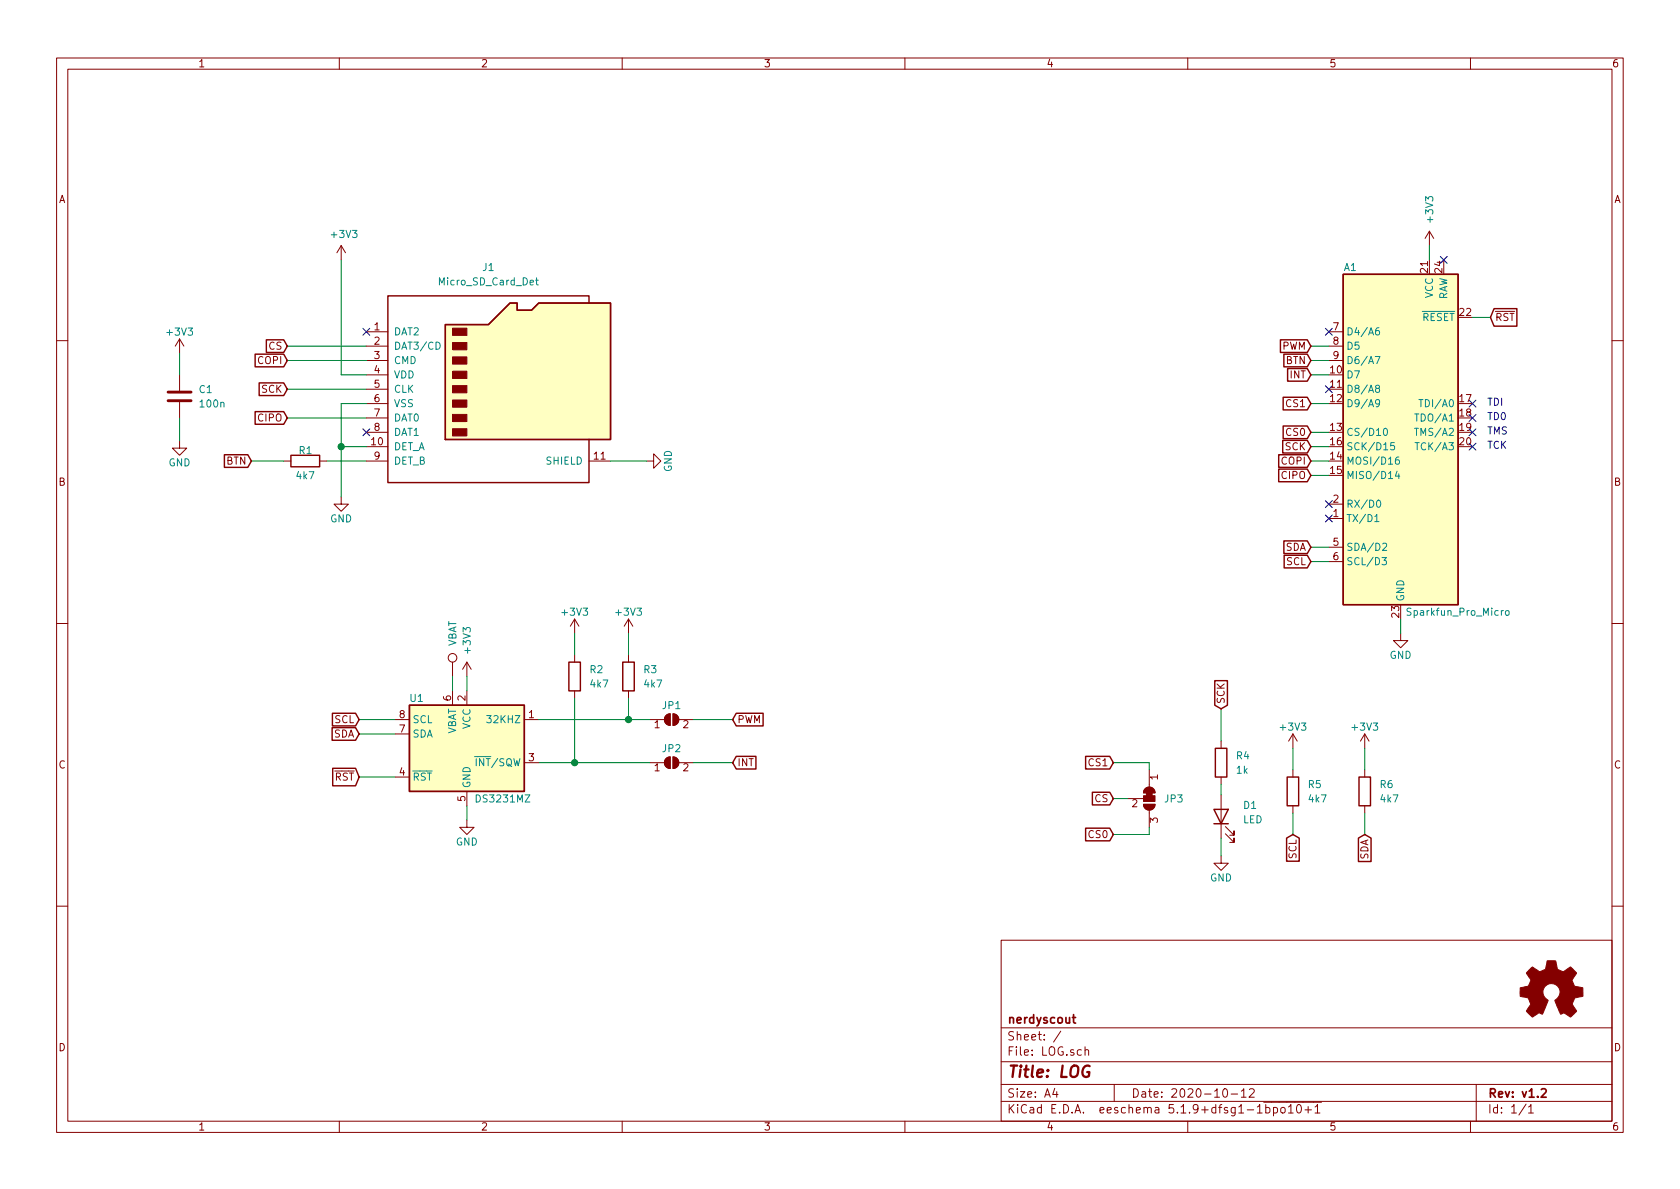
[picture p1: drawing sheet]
<svg xmlns="http://www.w3.org/2000/svg" width="297mm" height="210mm" viewBox="0 0 297 210" stroke-linecap="round" stroke-linejoin="round" font-family="sans-serif">
<g fill="none" stroke="#840000" stroke-width=".18">
<path d="M10 10.3h277v189.9h-277zM12 12.2h273v186.1h-273zM60 10.3v1.9M110 10.3v1.9M160 10.3v1.9M210 10.3v1.9M260 10.3v1.9M31.7 59.9l-.7 1.3M31.7 59.9v2.6M31.7 59.9l.8 1.3M60.3 43.4l-.7 1.3M60.3 43.4v2.6"/>
<path d="M60.3 43.4l.8 1.3M64.8 58.7h3.8M234.9 58.7h2.6M252.7 40.9l-.7 1.3M252.7 40.9v2.5M252.7 40.9l.8 1.3M10 60.2h2M31.7 78v1.2h1.3l-1.3 1.3-1.2-1.3h1.2M31.7 66.3v2.8M31.7 71.1v2.8M64.8 79h3.8M64.8 61.2h3.8"/>
<path d="M64.8 63.7h3.8M64.8 66.3h3.8M64.8 68.8h3.8M64.8 71.4h3.8M64.8 73.9h3.8M64.8 76.4h3.8M234.9 61.2h2.6M234.9 63.7h2.6M285 60.2h2M50.2 81.5h1.2M56.5 81.5h1.3M60.3 87.9v1.2h1.3l-1.3 1.3-1.2-1.3h1.2"/>
<path d="M64.8 81.5h3.8M104.1 81.5h3.8M114.3 81.5h1.3v-1.2l1.2 1.2-1.2 1.3v-1.3M234.9 91.7h2.6M234.9 89.1h2.6M234.9 96.8h2.6M234.9 99.3h2.6M10 110.3h2M80 117.1v2.5M82.5 117.1v2.5M82.5 117.1l-.7 1.3M82.5 117.1l.8 1.3"/>
<path d="M101.6 109.5v2.5M101.6 115.8v1.3M101.6 109.5l-.8 1.2M101.6 109.5l.8 1.2M111.1 109.5l-.7 1.2M111.1 109.5v2.5M111.1 115.8v1.3M111.1 109.5l.8 1.2M247.6 112v1.3h1.3l-1.3 1.2-1.2-1.2h1.2M285 110.3h2M69.8 127.2h2.6M69.8 137.4h2.6"/>
<path d="M69.8 129.8h2.6M80 122.2v2.5M82.5 122.2v2.5M82.5 139.9v2.6M92.7 127.2h2.5M92.7 134.9h2.5M101.6 122.2v1.2M111.1 122.2v1.2M114.9 127.2h2.6M114.9 134.9h2.6M117.7 126.6l.4-.3 .4-.1v2.1a1.03 1.03 0 0 1-.9-.6 1.03 1.03 0 0 1 .1-1.1zM117.8 134.1l.7-.2v2a1.02 1.02 0 0 1-1-.7 1.02 1.02 0 0 1 .3-1.1z"/>
<path d="M119 126.2a1.02 1.02 0 0 1 1 1 1.02 1.02 0 0 1-1 1.1zM119 133.9a1.02 1.02 0 0 1 1 1 1.02 1.02 0 0 1-1 1zM120 127.2h2.6M120 134.9h2.6M202.5 139.4a1.03 1.03 0 0 1 1.1-.1 1.03 1.03 0 0 1 .6 .9h-2v-.4zM203.2 136.1v3.1M215.9 131.1v1.2M215.9 137.4v1.3M228.6 129.8l-.8 1.3M228.6 129.8v2.5M228.6 136.1v1.3M228.6 129.8l.8 1.3"/>
<path d="M241.3 129.8l-.8 1.3M241.3 129.8v2.5M241.3 136.1v1.3M241.3 129.8l.8 1.3M82.5 145v1.3h1.3l-1.3 1.3-1.2-1.3h1.2M199.4 141.2h2.8M202.2 142.2h2a1.02 1.02 0 0 1-1 1.1 1.02 1.02 0 0 1-1-1.1zM203.2 143.3v3M215.9 151.4v1.2h1.3l-1.3 1.3-1.3-1.3h1.3M215.9 140.6v7.6M216.7 147.4l1.5 1.6v-.8v.8h-.8M216.7 146.2l1.5 1.5v-.8v.8h-.8"/>
<path d="M228.6 142.5v1.3M241.3 142.5v1.3M10 160.2h2M177 166.3h108v32h-108zM285 160.2h2M60 198.3v1.9M110 198.3v1.9M160 198.3v1.9M177 194.8h108M177 191.8h108M177 187.8h108M177 181.8h108"/>
<path d="M186.5 192.5l-.4 1h1M186.8 193v1M187.6 182.3l-1.3 2M191.8 185.7l.2-.1 .4 .1 .1 .9M191.8 185.1v1.5M197 191.8v3M210 198.3v1.9M216.3 192.7l.4-.2a.94 .94 0 0 1 0 1.5 .79 .79 0 0 1-.4-1.3zM217.7 193.5h1.1M219.5 193l.4-.5v1.5M219.5 194h.8M220.9 192.7l.2-.2h.4l.2 .2 .1 .3-1 1h1"/>
<path d="M222.3 196.8h.9M223.4 194.9h10.3M223.8 195.9l.4-.1 .3 .3v.6l-.3 .1-.4-.1M223.8 195.3v1.5M225.2 195.9l.4-.1 .3 .3-.1 .6-.2 .1-.4-.1M225.2 195.8v1.5M226.5 196l.2-.2 .5 .2v.5l-.1 .2-.4 .1-.2-.1zM227.8 195.8l.4-.5v1.5M227.8 196.8h.9M229.4 195.4l.2-.1a.8 .8 0 0 1 .5 .8 .8 .8 0 0 1-.5 .7 1 1 0 0 1-.2-1.4zM230.7 196.3h1.2M231.3 195.7v1.1"/>
<path d="M232.5 195.8l.4-.5v1.5M232.5 196.8h.9M260 198.3v1.9M261 191.8v6.5M269.8 195.2l-1.2 2M270.3 195.8l.4-.5v1.5M270.3 196.8h.8"/>
<circle cx="80" cy="116.3" r=".76"/>
</g>
<path d="M189.6 179.9h.6M189.8 179.4v1.3l.4 .2M272.5 192.7l.2-.2h.4l.3 .5-.9 1h.9" fill="none" stroke="#840000" stroke-width=".3"/>
<path d="M192.7 188.5a1.02 1.02 0 0 0-1.3 .7 1.02 1.02 0 0 0 .5 1.2l.6-.1 .1-.7h-.4" fill="none" stroke="#840000" stroke-width=".41"/>
<g fill="#840000" stroke="#840000" stroke-width=".18">
<path d="M202.5 139.4a1.03 1.03 0 0 1 1.1-.1 1.03 1.03 0 0 1 .6 .9h-2v-.4z"/>
<path d="M202.2 142.2h2a1.02 1.02 0 0 1-1 1.1 1.02 1.02 0 0 1-1-1.1z"/>
<path d="M202.7 140.2h1v.5h-1z"/>
<path d="M202.2 140.7h2v1h-2z"/>
<path d="M80 75.8h2.5v1.3h-2.5z"/>
<path d="M80 73.3h2.5v1.2h-2.5z"/>
<path d="M80 70.7h2.5v1.3h-2.5z"/>
<path d="M80 68.2h2.5v1.3h-2.5z"/>
<path d="M80 65.7h2.5v1.2h-2.5z"/>
<path d="M80 63.1h2.5v1.3h-2.5z"/>
<path d="M80 60.6h2.5v1.2h-2.5z"/>
<path d="M80 58h2.5v1.3h-2.5z"/>
<path d="M270.4 171.5l.6-.5 .8 .6a.62 .62 0 0 0 1 0l.2-.1a1.62 1.62 0 0 0 .5-1.4l.1-.2h1.5l.1 .8a.74 .74 0 0 0 .7 .9l.5 .3 1.3-.9 1 1-.4 .7a.75 .75 0 0 0-.1 1.2l.2 .5 1.5 .3v1.5l-1.4 .2-.1 .2a1.23 1.23 0 0 0-.3 1.2l.7 1-.1 .1-1 1-.8-.6a.54 .54 0 0 0-.9 0l-1.1-2.3a2.33 2.33 0 0 0 .9-1.9 1.54 1.54 0 0 0-2.5-.8 1.54 1.54 0 0 0 .4 2.6l-1 2.4a.69 .69 0 0 0-1.1 .2l-.7 .4-1-1.1 .8-1.2-.3-.5a.71 .71 0 0 0-.9-.8l-.7-.2v-1.4l.4-.1a1.11 1.11 0 0 0 1.3-.7 .72 .72 0 0 0-.2-1.2l-.4-.6z"/>
<path d="M117.7 126.6l.4-.3 .4-.1v2.1a1.03 1.03 0 0 1-.9-.6 1.03 1.03 0 0 1 .1-1.1z"/>
<path d="M119 126.2a1.02 1.02 0 0 1 1 1 1.02 1.02 0 0 1-1 1.1z"/>
<path d="M117.8 134.1l.7-.2v2a1.02 1.02 0 0 1-1-.7 1.02 1.02 0 0 1 .3-1.1z"/>
<path d="M119 133.9a1.02 1.02 0 0 1 1 1 1.02 1.02 0 0 1-1 1z"/>
</g>
<g fill="none" stroke="#840000" stroke-width=".25">
<path d="M78.7 57.4h7.7l3.8-3.8h1.2v1.3h2.6l1.2-1.3h12.7v24.1h-29.2zM104.1 53.6v-1.3h-35.5v33h35.5v-7.6M237.5 48.5h20.3v58.4h-20.3zM264.2 54.6h4v3.1h-4l-.7-1.6zM45.1 62.6h5.1l.6 1.1-.6 1.2h-5.1zM45.1 72.8h5.1l.6 1.1-.6 1.1h-5.1zM45.8 67.7h4.4l.6 1.1-.6 1.1h-4.4zM47.1 60.1h3.1l.6 1.1-.6 1.1h-3.1zM226.4 60.1h4.7l.7 1.1-.7 1.1h-4.7zM226.8 77.9h4.3l.7 1.1-.7 1.1h-4.3zM226.9 70.3h4.2l.7 1.1-.7 1.1h-4.2zM226.9 75.3h4.2l.7 1.1-.7 1.2h-4.2z"/>
<path d="M227 62.6h4.1l.7 1.1-.7 1.2h-4.1zM227.7 65.2h3.4l.7 1.1-.7 1.1h-3.4zM39.7 80.4h4.1l.6 1.1-.6 1.1h-4.1zM51.4 80.5h5.1v2h-5.1zM226.1 83h5l.7 1.1-.7 1.1h-5zM226.1 80.4h5l.7 1.1-.7 1.1h-5zM227 95.7h4.1l.7 1.1-.7 1.1h-4.1zM227.1 98.2h4l.7 1.1-.7 1.1h-4zM100.6 117.1h2v5.1h-2zM110.1 117.1h2v5.1h-2zM58.7 128.7h4.2l.6 1.1-.6 1.1h-4.2zM58.8 126.1h4.1l.6 1.1-.6 1.2h-4.1z"/>
<path d="M58.8 135.9h4.1l.6 1.5-.6 1.6h-4.1zM72.4 124.7h20.3v15.2h-20.3zM130.2 133.8h3.5v2.2h-3.5l-.7-1.1zM130.2 126.1h4.7v2.3h-4.7l-.7-1.2zM191.9 133.8h4.3l.6 1.1-.6 1.1h-4.3zM214.8 120.4h2.2v4.3l-1.1 .6-1.1-.6zM214.9 132.3h2v5.1h-2zM227.6 137.4h2v5.1h-2zM240.3 137.4h2v5.1h-2zM191.9 146.5h4.3l.6 1.1-.6 1.1h-4.3zM193.1 140.1h3.1l.6 1.1-.6 1.1h-3.1zM214.6 143.1h2.6l-1.3 2.6z"/>
<path d="M214.6 145.7h2.6M227.5 148.2l1.1-.6 1.1 .6v4.1h-2.2zM240.2 148.2l1.1-.6 1.1 .6v4.1h-2.2z"/>
</g>
<g fill="#ffffc2" stroke="#ffffc2" stroke-width=".18">
<path d="M78.7 57.4h7.7l3.8-3.8h1.2v1.3h2.6l1.2-1.3h12.7v24.1h-29.2z"/>
<path d="M237.5 48.5h20.3v58.4h-20.3z"/>
<path d="M72.4 124.7h20.3v15.2h-20.3z"/>
</g>
<g fill="none" stroke="#008484" stroke-width=".18">
<path d="M94.7 49.5h.5M94.9 49.1v1.1l.3 .2M243.8 58h-.4a.87 .87 0 0 0 0 1.2l.5-.1v-.5l-.5-.2-.2 .3M77.1 60.5a.64 .64 0 0 1 .7 .6 .64 .64 0 0 1-.7 .7zM243.2 63h.8l-.6 1.3M243.4 68.7l-.1-.2v-.3l.1-.1 .4 .1 .1 .3-.6 .2-.1 .2v.3l.2 .2 .4-.1 .1-.1v-.4l-.2-.1M243.9 71.2l-.2 .2h-.3l-.2-.2 .1-.4 .1-.1h.3l.2 .2a.97 .97 0 0 1-.2 1h-.4M244.7 75.9l.2-.2a.69 .69 0 0 1 .4 .7 .69 .69 0 0 1-.4 .6l-.2-.1-.1-.4zM246.5 78.3h-.6v.6l.1-.1 .5 .1v.5l-.1 .1-.5-.1M250.1 75.7h.7M250.1 73.2h.8M250.2 78.3h.7"/>
<path d="M250.9 70.7h.7M243.1 91.3l.3-.3v1.2M243.1 92.2h.7M243.5 88.6l.2-.2a.67 .67 0 0 1 .4 .7 .67 .67 0 0 1-.4 .6l-.3-.2v-.3zM244.3 98.6h.8l-.4 .5 .4 .1v.5l-.2 .2-.6-.2M244.5 96.2l.5-.1 .2 .3-.1 .2-.7 .7h.8M247 83.3l-.3 .9h.8M247.3 80.8l-.4 .1-.2 .5 .1 .6 .2 .1 .3-.1 .1-.1-.1-.5-.3-.1-.3 .3M247.3 83.8v.8M266.3 108h.3l.2 .1-.1 .7h-.3l-.2-.2zM83.9 133.8h.6"/>
</g>
<path d="M29.7 70.9h4.1M29.7 69.3h4.1" fill="none" stroke="#840000" stroke-width=".51"/>
<g fill="none" stroke="#008400" stroke-width=".18">
<path d="M60.3 46v20.3h4.5M252.7 43.4v2.6M260.3 56.1h3.2M31.7 62.5v3.8M31.7 73.9v4.1M50.8 63.7h14M50.8 61.2h14M50.8 68.8h14M50.8 73.9h14M60.3 79h4.5M64.8 71.4h-4.5v16.5M231.8 79h3.1"/>
<path d="M231.8 76.4h3.1M231.8 71.4h3.1M231.8 63.7h3.1M231.8 61.2h3.1M231.8 66.3h3.1M44.4 81.5h5.8M57.8 81.5h7M107.9 81.5h6.4M231.8 99.3h3.1M231.8 96.8h3.1M231.8 84.1h3.1M231.8 81.5h3.1"/>
<path d="M80 119.6v2.6M82.5 119.6v2.6M101.6 112v3.8M111.1 112v3.8M247.6 109.5v2.5M63.5 129.8h6.3M63.5 127.2h6.3M63.5 137.4h6.3M95.2 127.2h19.7M95.2 134.9h19.7M101.6 123.4v11.5M111.1 123.4v3.8"/>
<path d="M122.6 127.2h6.9M122.6 134.9h6.9M196.8 134.9h6.4v1.2M215.9 125.3v5.8M215.9 138.7v1.9M228.6 132.3v3.8M241.3 132.3v3.8M82.5 142.5v2.5M196.8 141.2h2.6M203.2 146.3v1.3h-6.4M215.9 148.2v3.2M228.6 143.8v3.8"/>
<path d="M241.3 143.8v3.8"/>
</g>
<g fill="#008400" stroke="#008400" stroke-width=".25">
<circle cx="60.3" cy="79" r=".51"/>
<circle cx="111.1" cy="127.2" r=".51"/>
<circle cx="101.6" cy="134.9" r=".51"/>
</g>
<g fill="none" stroke="#000084" stroke-width=".18">
<path d="M64.2 58.1l1.2 1.2M65.4 58.1l-1.2 1.2M234.3 58.1l1.3 1.2M235.6 58.1l-1.3 1.2M254.7 45.4l1.2 1.2M255.9 45.4l-1.2 1.2M64.2 75.8l1.2 1.3M65.4 75.8l-1.2 1.3M234.3 68.2l1.3 1.2M235.6 68.2l-1.3 1.2M259.7 70.8l1.3 1.2M259.7 73.3l1.3 1.2"/>
<path d="M259.7 75.8l1.3 1.3M259.7 78.4l1.3 1.2M261 70.8l-1.3 1.2M261 73.3l-1.3 1.2M261 75.8l-1.3 1.3M261 78.4l-1.3 1.2M234.3 91.1l1.3 1.2M234.3 88.5l1.3 1.3M235.6 91.1l-1.3 1.2M235.6 88.5l-1.3 1.3"/>
</g>
<text font-size="2.8" fill="#840000" x="178" y="190.5">Title: LOG</text>
<g font-size="2.1" fill="#840000">
<text x="178" y="184">Sheet: /</text>
<text x="178" y="181">nerdyscout</text>
<text x="178" y="186.7">File: LOG.sch</text>
<text x="178" y="196.9">KiCad E.D.A. eeschema 5.1.9+dfsg1-1bpo10+1</text>
<text x="178" y="194.1">Size: A4</text>
<text x="200" y="194.1">Date: 2020-10-12</text>
<text x="263" y="194.1">Rev: v1.2</text>
<text x="263" y="196.9">Id: 1/1</text>
</g>
<g font-size="1.8" fill="#840000">
<text x="35" y="11.9">1</text>
<text x="85" y="11.9">2</text>
<text x="135" y="11.9">3</text>
<text x="185" y="11.9">4</text>
<text x="235" y="11.9">5</text>
<text x="285" y="11.9">6</text>
<text x="10.4" y="35.9">A</text>
<text x="285.4" y="35.9">A</text>
<text x="252.5" y="48.2" transform="rotate(-90 252.5 48.2)">21</text>
<text x="255" y="48.2" transform="rotate(-90 255 48.2)">24</text>
<text x="66.2" y="58.4">1</text>
<text x="235.7" y="58.4">7</text>
<text x="258.1" y="55.9">22</text>
<text x="264.3" y="56.8">RST</text>
<text x="45.7" y="64.4">COPI</text>
<text x="47.5" y="61.8">CS</text>
<text x="66.2" y="61">2</text>
<text x="66.2" y="63.5">3</text>
<text x="226.7" y="61.8">PWM</text>
<text x="227.4" y="64.4">BTN</text>
<text x="235.7" y="61">8</text>
<text x="235.7" y="63.5">9</text>
<text x="46.3" y="69.5">SCK</text>
<text x="66.2" y="66">4</text>
<text x="66.2" y="68.6">5</text>
<text x="66.2" y="71.1">6</text>
<text x="228.1" y="66.9">INT</text>
<text x="235.3" y="66">10</text>
<text x="235.3" y="68.6">11</text>
<text x="235.3" y="71.1">12</text>
<text x="258.1" y="71.1">17</text>
<text x="45.7" y="74.5">CIPO</text>
<text x="66.2" y="73.7">7</text>
<text x="66.2" y="76.2">8</text>
<text x="227.6" y="72">CS1</text>
<text x="227.6" y="77.1">CS0</text>
<text x="235.3" y="76.2">13</text>
<text x="258.1" y="73.7">18</text>
<text x="258.1" y="76.2">19</text>
<text x="40" y="82.2">BTN</text>
<text x="65.7" y="78.7">10</text>
<text x="66.2" y="81.3">9</text>
<text x="105.1" y="81.3">11</text>
<text x="226.7" y="82.2">COPI</text>
<text x="227.3" y="79.6">SCK</text>
<text x="235.3" y="81.3">14</text>
<text x="235.3" y="83.8">15</text>
<text x="235.3" y="78.7">16</text>
<text x="258.1" y="78.7">20</text>
<text x="10.4" y="85.9">B</text>
<text x="226.7" y="84.7">CIPO</text>
<text x="235.7" y="88.9">2</text>
<text x="285.4" y="85.9">B</text>
<text x="235.7" y="91.4">1</text>
<text x="227.3" y="97.4">SDA</text>
<text x="227.5" y="99.9">SCL</text>
<text x="235.7" y="96.5">5</text>
<text x="235.7" y="99.1">6</text>
<text x="247.4" y="109.2" transform="rotate(-90 247.4 109.2)">23</text>
<text x="79.8" y="123.9" transform="rotate(-90 79.8 123.9)">6</text>
<text x="82.3" y="123.9" transform="rotate(-90 82.3 123.9)">2</text>
<text x="216.5" y="124.6" transform="rotate(-90 216.5 124.6)">SCK</text>
<text x="59" y="130.4">SDA</text>
<text x="59.2" y="127.9">SCL</text>
<text x="70.6" y="129.5">7</text>
<text x="70.6" y="127">8</text>
<text x="93.5" y="127">1</text>
<text x="115.7" y="128.8">1</text>
<text x="120.8" y="128.8">2</text>
<text x="130.3" y="127.9">PWM</text>
<text x="10.4" y="135.9">C</text>
<text x="70.6" y="137.2">4</text>
<text x="93.5" y="134.6">3</text>
<text x="115.7" y="136.4">1</text>
<text x="120.8" y="136.4">2</text>
<text x="130.3" y="135.5">INT</text>
<text x="192.6" y="135.5">CS1</text>
<text x="204.7" y="137.9" transform="rotate(-90 204.7 137.9)">1</text>
<text x="285.4" y="135.9">C</text>
<text x="59.2" y="138">RST</text>
<text x="82.3" y="141.7" transform="rotate(-90 82.3 141.7)">5</text>
<text x="193.6" y="141.9">CS</text>
<text x="200.2" y="142.7">2</text>
<text x="192.6" y="148.2">CS0</text>
<text x="204.7" y="145.5" transform="rotate(-90 204.7 145.5)">3</text>
<text x="229.2" y="151.9" transform="rotate(-90 229.2 151.9)">SCL</text>
<text x="241.9" y="152.1" transform="rotate(-90 241.9 152.1)">SDA</text>
<text x="10.4" y="185.9">D</text>
<text x="285.4" y="185.9">D</text>
<text x="35" y="199.9">1</text>
<text x="85" y="199.9">2</text>
<text x="135" y="199.9">3</text>
<text x="185" y="199.9">4</text>
<text x="235" y="199.9">5</text>
<text x="285" y="199.9">6</text>
</g>
<g font-size="1.8" fill="#008484">
<text x="253.4" y="39.2" transform="rotate(-90 253.4 39.2)">+3V3</text>
<text x="58.8" y="42.1">+3V3</text>
<text x="85.4" y="47.9">J1</text>
<text x="237.6" y="47.9">A1</text>
<text x="77.9" y="50.5">Micro_SD_Card_Det</text>
<text x="253.4" y="52.8" transform="rotate(-90 253.4 52.8)">VCC</text>
<text x="255.9" y="53.2" transform="rotate(-90 255.9 53.2)">RAW</text>
<text x="29.7" y="59.4">+3V3</text>
<text x="69.6" y="59.3">DAT2</text>
<text x="238" y="59.3">D4/A6</text>
<text x="251.4" y="56.8">RESET</text>
<text x="69.6" y="61.8">DAT3/CD</text>
<text x="69.6" y="64.4">CMD</text>
<text x="238" y="61.8">D5</text>
<text x="238" y="64.4">D6/A7</text>
<text x="35.3" y="69.5">C1</text>
<text x="69.6" y="66.9">VDD</text>
<text x="69.6" y="69.5">CLK</text>
<text x="238" y="66.9">D7</text>
<text x="238" y="69.5">D8/A8</text>
<text x="35.5" y="72.1">100n</text>
<text x="69.6" y="72">VSS</text>
<text x="69.6" y="74.5">DAT0</text>
<text x="69.6" y="77.1">DAT1</text>
<text x="238" y="72">D9/A9</text>
<text x="238" y="77.1">CS/D10</text>
<text x="250.8" y="74.5">TDO/A1</text>
<text x="250.8" y="77.1">TMS/A2</text>
<text x="251.7" y="72">TDI/A0</text>
<text x="29.8" y="82.5">GND</text>
<text x="52.9" y="80.3">R1</text>
<text x="69.6" y="79.6">DET_A</text>
<text x="69.6" y="82.2">DET_B</text>
<text x="96.6" y="82.2">SHIELD</text>
<text x="118.8" y="83.5" transform="rotate(-90 118.8 83.5)">GND</text>
<text x="238" y="82.2">MOSI/D16</text>
<text x="238" y="79.6">SCK/D15</text>
<text x="250.9" y="79.6">TCK/A3</text>
<text x="52.5" y="84.8">4k7</text>
<text x="238" y="84.7">MISO/D14</text>
<text x="238" y="89.8">RX/D0</text>
<text x="58.4" y="92.4">GND</text>
<text x="238" y="92.3">TX/D1</text>
<text x="238" y="97.4">SDA/D2</text>
<text x="238" y="99.9">SCL/D3</text>
<text x="248.3" y="106.4" transform="rotate(-90 248.3 106.4)">GND</text>
<text x="99.5" y="108.9">+3V3</text>
<text x="109" y="108.9">+3V3</text>
<text x="249.2" y="108.9">Sparkfun_Pro_Micro</text>
<text x="80.7" y="114.4" transform="rotate(-90 80.7 114.4)">VBAT</text>
<text x="83.2" y="115.4" transform="rotate(-90 83.2 115.4)">+3V3</text>
<text x="104.3" y="119">R2</text>
<text x="113.9" y="119">R3</text>
<text x="245.7" y="116.5">GND</text>
<text x="72.5" y="124.1">U1</text>
<text x="104.5" y="121.6">4k7</text>
<text x="114" y="121.6">4k7</text>
<text x="117.2" y="125.4">JP1</text>
<text x="72.9" y="130.4">SDA</text>
<text x="72.9" y="127.9">SCL</text>
<text x="80.6" y="130" transform="rotate(-90 80.6 130)">VBAT</text>
<text x="83.2" y="129" transform="rotate(-90 83.2 129)">VCC</text>
<text x="86.6" y="127.9">32KHZ</text>
<text x="226.5" y="129.2">+3V3</text>
<text x="239.2" y="129.2">+3V3</text>
<text x="84.6" y="135.5">INT/SQW</text>
<text x="117.2" y="133">JP2</text>
<text x="218.6" y="134.3">R4</text>
<text x="218.7" y="136.8">1k</text>
<text x="72.9" y="138">RST</text>
<text x="83.2" y="139.4" transform="rotate(-90 83.2 139.4)">GND</text>
<text x="84.4" y="141.9">DS3231MZ</text>
<text x="206" y="141.9">JP3</text>
<text x="219.9" y="143">D1</text>
<text x="231.3" y="139.4">R5</text>
<text x="231.5" y="141.9">4k7</text>
<text x="244" y="139.4">R6</text>
<text x="244.2" y="141.9">4k7</text>
<text x="80.6" y="149.5">GND</text>
<text x="219.8" y="145.6">LED</text>
<text x="213.9" y="155.9">GND</text>
</g>
<g font-size="1.8" fill="#0000c2">
<text x="262.9" y="71.7">TDI</text>
<text x="262.9" y="76.8">TMS</text>
<text x="262.9" y="74.3">TD0</text>
<text x="262.9" y="79.4">TCK</text>
</g>
</svg>
